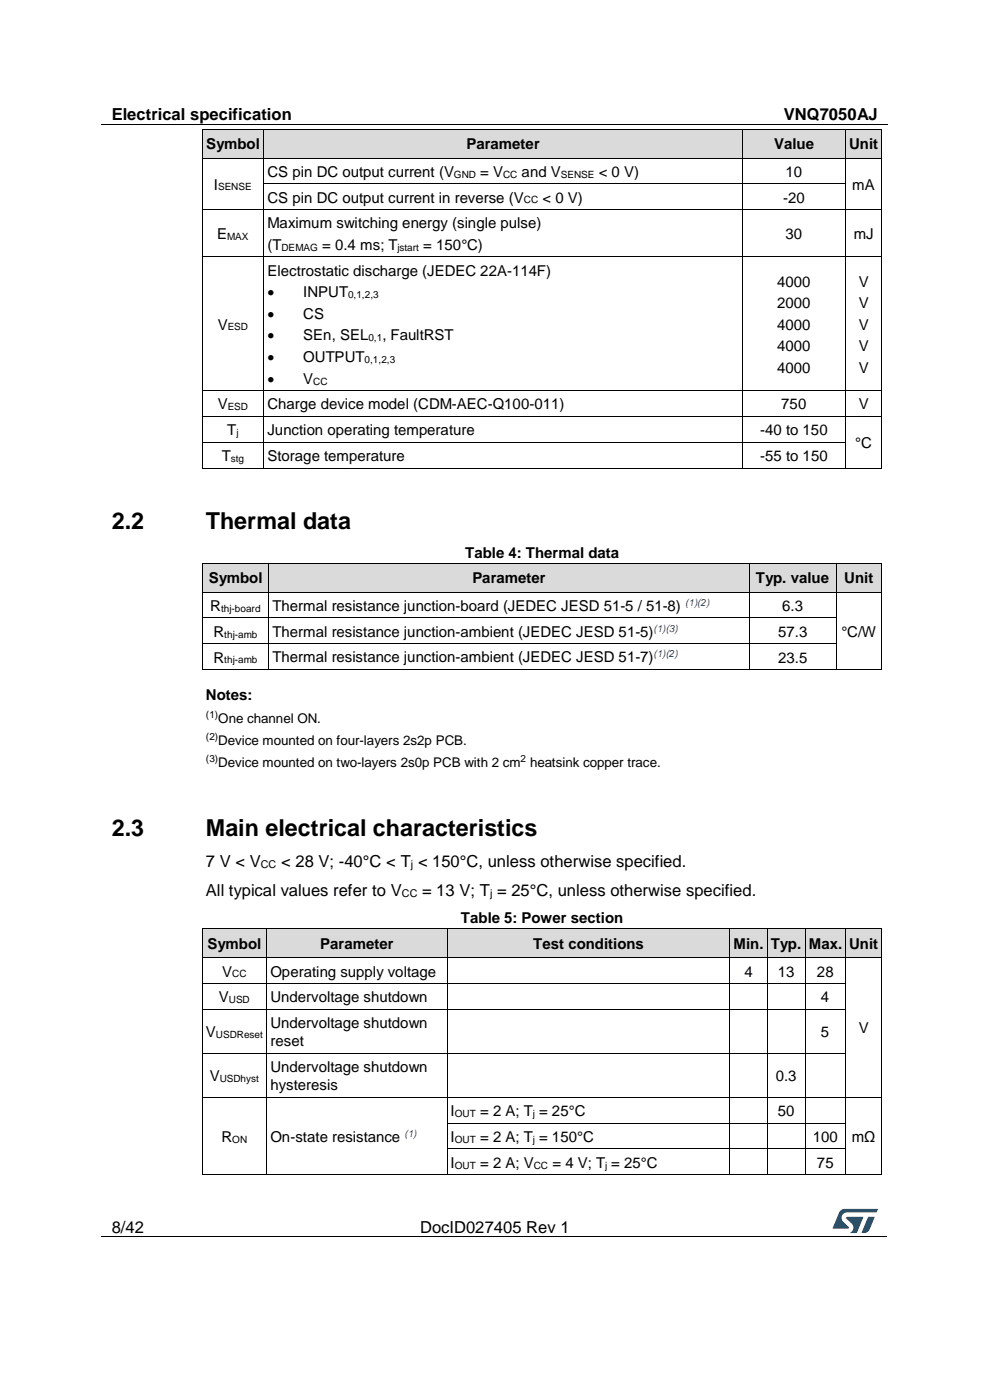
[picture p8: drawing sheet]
<svg xmlns="http://www.w3.org/2000/svg" width="210mm" height="297mm" viewBox="0 0 210 297" stroke-linecap="round" stroke-linejoin="round" font-family="sans-serif">
<path d="M21.5 26.5h166.7" fill="none" stroke="#000" stroke-width=".21"/>
<path d="M104.6 26.4h.2v.1h-.2z" fill="#000"/>
<g fill="#dadada">
<path d="M43 27.4h12.9v6h-12.9z" fill-rule="evenodd"/>
<path d="M56 27.4h101.4v6h-101.4z" fill-rule="evenodd"/>
<path d="M157.5 27.4h21.9v6h-21.9z" fill-rule="evenodd"/>
<path d="M179.4 27.4h7.6v6h-7.6z" fill-rule="evenodd"/>
</g>
<g fill="#dadada">
<path d="M43.7 27.4h11.5v6h-11.5z"/>
<path d="M56.7 27.4h100v6h-100z"/>
<path d="M158.2 27.4h20.4v6h-20.4z"/>
<path d="M180.1 27.4h6.2v6h-6.2z"/>
</g>
<g fill="#000">
<path d="M42.8 33.4h.2v.2h-.2zM42.8 38.9h.2v.2h-.2zM42.9 27.3l.1 .1zM43 33.4h.2v.2h-.2zM55.8 33.4h.2v.2h-.2zM55.8 38.9h.2v.2h-.2zM55.9 27.3l.1 .1zM56 33.4h.2v.2h-.2zM157.4 33.4h.1v.2h-.1zM157.4 38.9h.1v.2h-.1zM157.4 27.3l.1 .1zM157.5 33.4h.2v.2h-.2z"/>
<path d="M179.3 33.4h.2v.2h-.2zM179.3 38.9h.2v.2h-.2zM179.3 27.3l.1 .1zM179.5 33.4h.1v.2h-.1zM187 33.4h.2v.2h-.2zM187 38.9h.2v.2h-.2zM187 27.3l.1 .1zM42.8 44.4h.2v.1h-.2zM42.8 54.4h.2v.2h-.2zM55.8 44.4h.2v.1h-.2zM55.8 54.4h.2v.2h-.2zM157.4 44.4h.1v.1h-.1z"/>
<path d="M157.4 54.4h.1v.2h-.1zM179.3 44.4h.2v.1h-.2zM179.3 54.4h.2v.2h-.2zM187 44.4h.2v.1h-.2zM187 54.4h.2v.2h-.2zM42.8 82.8h.2v.2h-.2zM42.8 88.3h.2v.1h-.2zM42.8 93.8h.2v.1h-.2zM42.8 99.2h.2v.2h-.2zM55.8 82.8h.2v.2h-.2zM55.8 88.3h.2v.1h-.2zM55.8 93.8h.2v.1h-.2z"/>
<path d="M55.8 99.2h.2v.2h-.2zM157.4 82.8h.1v.2h-.1zM157.4 88.3h.1v.1h-.1zM157.4 93.8h.1v.1h-.1zM157.4 99.2h.1v.2h-.1zM179.3 82.8h.2v.2h-.2zM179.3 88.3h.2v.1h-.2zM179.3 93.8h.2v.1h-.2zM179.3 99.2h.2v.2h-.2zM187 82.8h.2v.2h-.2zM187 88.3h.2v.1h-.2zM187 93.8h.2v.1h-.2z"/>
<path d="M187 99.2h.2v.2h-.2z"/>
</g>
<g fill="none" stroke="#000" stroke-width=".21">
<path d="M42.9 27.4v6M42.9 33.6v5.3M42.9 39.1v5.3M43 27.4h12.9M43.2 33.5h12.6M55.9 27.4v6M55.9 33.6v5.3M55.9 39.1v5.3M56 27.4h101.4M56 39h101.4M56.2 33.5h101.2M157.4 27.4v6"/>
<path d="M157.4 33.6v5.3M157.4 39.1v5.3M157.5 27.4h21.8M157.5 39h21.8M157.7 33.5h21.6M179.4 27.4v6M179.4 33.6v5.3M179.4 39.1v5.3M179.4 27.4h7.6M179.6 33.5h7.4M187.1 27.4v6M187.1 33.6v5.3"/>
<path d="M187.1 39.1v5.3M42.9 44.5v9.9M42.9 54.6v28.2M43 44.5h12.8M43 54.5h12.8M55.9 44.5v9.9M55.9 54.6v28.2M56 44.5h101.4M56 54.5h101.4M157.4 44.5v9.9M157.4 54.6v28.2M157.5 44.5h21.8"/>
<path d="M157.5 54.5h21.8M179.4 44.5v9.9M179.4 54.6v28.2M179.5 44.5h7.5M179.5 54.5h7.5M187.1 44.5v9.9M187.1 54.6v28.2M42.9 83v5.3M42.9 88.4v5.4M42.9 93.9v5.3M43 82.9h12.8M43 88.3h12.8"/>
<path d="M43 93.9h12.8M43 99.3h12.8M55.9 83v5.3M55.9 88.4v5.4M55.9 93.9v5.3M56 82.9h101.4M56 88.3h101.4M56 93.9h101.4M56 99.3h101.4M157.4 83v5.3M157.4 88.4v5.4M157.4 93.9v5.3"/>
<path d="M157.5 82.9h21.8M157.5 88.3h21.8M157.5 93.9h21.8M157.5 99.3h21.8M179.4 83v5.3M179.4 88.4v5.4M179.4 93.9v5.3M179.5 82.9h7.5M179.5 88.3h7.5M179.5 99.3h7.5M187.1 83v5.3M187.1 88.4v5.4"/>
<path d="M187.1 93.9v5.3"/>
</g>
<g fill="#dadada">
<path d="M43 119.6h14v6h-14z" fill-rule="evenodd"/>
<path d="M57.1 119.6h101.8v6h-101.8z" fill-rule="evenodd"/>
<path d="M159 119.6h18.4v6h-18.4z" fill-rule="evenodd"/>
<path d="M177.4 119.6h9.6v6h-9.6z" fill-rule="evenodd"/>
</g>
<g fill="#dadada">
<path d="M43.7 119.6h12.6v6h-12.6z"/>
<path d="M57.8 119.6h100.4v6h-100.4z"/>
<path d="M159.7 119.6h16.9v6h-16.9z"/>
<path d="M178.1 119.6h8.2v6h-8.2z"/>
</g>
<g fill="#000">
<path d="M42.9 119.5h.1zM57 119.5h.1zM158.9 119.5h.1zM177.3 119.5h.1zM187 119.5h.1zM42.8 125.6h.2v.1h-.2zM42.8 131h.2v.2h-.2zM42.8 136.5h.2v.2h-.2zM43 125.6h.2v.1h-.2zM56.9 125.6h.2v.1h-.2zM56.9 131h.2v.2h-.2zM56.9 136.5h.2v.2h-.2z"/>
<path d="M57.1 125.6h.2v.1h-.2zM158.8 125.6h.2v.1h-.2zM158.8 131h.2v.2h-.2zM158.8 136.5h.2v.2h-.2zM159 125.6h.2v.1h-.2zM177.3 125.6h.2v.1h-.2zM177.3 131h.2v.2h-.2zM177.3 136.5h.2v.2h-.2zM177.5 125.6h.1v.1h-.1zM187 125.6h.2v.1h-.2zM187 131h.2v.2h-.2zM187 136.5h.2v.2h-.2z"/>
<path d="M42.8 142h.2v.2h-.2zM56.9 142h.2v.2h-.2zM158.8 142h.2v.2h-.2zM177.3 142h.2v.2h-.2zM187 142h.2v.2h-.2z"/>
</g>
<g fill="none" stroke="#000" stroke-width=".21">
<path d="M42.9 119.5v6.1M43 119.5h14M57 119.5v6.1M57.1 119.5h101.8M158.9 119.5v6.1M159 119.5h18.3M177.4 119.5v6.1M177.4 119.5h9.6M187.1 119.5v6.1M42.9 125.7v5.3M42.9 131.2v5.3M42.9 136.7v5.3"/>
<path d="M43 131.1h13.9M43 136.6h13.9M43.2 125.6h13.7M57 125.7v5.3M57 131.2v5.3M57 136.7v5.3M57.1 131.1h101.7M57.1 136.6h101.7M57.3 125.6h101.5M158.9 125.7v5.3M158.9 131.2v5.3M158.9 136.7v5.3"/>
<path d="M159 131.1h18.3M159 136.6h18.3M159.2 125.6h18.1M177.4 125.7v5.3M177.4 131.2v5.3M177.4 136.7v5.3M177.6 125.6h9.4M187.1 125.7v5.3M187.1 131.2v5.3M187.1 136.7v5.3M43 142.1h13.9M57.1 142.1h101.7"/>
<path d="M159 142.1h18.3M177.5 142.1h9.5"/>
</g>
<g fill="#dadada">
<path d="M43 197.1h13.6v6h-13.6z" fill-rule="evenodd"/>
<path d="M56.6 197.1h38.2v6h-38.2z" fill-rule="evenodd"/>
<path d="M94.9 197.1h59.9v6h-59.9z" fill-rule="evenodd"/>
<path d="M154.9 197.1h7.8v6h-7.8z" fill-rule="evenodd"/>
<path d="M162.8 197.1h8v6h-8z" fill-rule="evenodd"/>
<path d="M170.8 197.1h8.6v6h-8.6z" fill-rule="evenodd"/>
<path d="M179.4 197.1h7.6v6h-7.6z" fill-rule="evenodd"/>
</g>
<g fill="#dadada">
<path d="M43.7 197.1h12.1v6h-12.1z"/>
<path d="M57.4 197.1h36.7v6h-36.7z"/>
<path d="M95.6 197.1h58.5v6h-58.5z"/>
<path d="M155.6 197.1h6.4v6h-6.4z"/>
<path d="M163.5 197.1h6.6v6h-6.6z"/>
<path d="M171.6 197.1h7v6h-7z"/>
<path d="M180.1 197.1h6.2v6h-6.2z"/>
</g>
<g fill="#000">
<path d="M42.9 197l.1 .1zM56.5 197l.1 .1zM94.8 197l.1 .1zM154.8 197l.1 .1zM162.7 197l.1 .1zM170.7 197l.1 .1zM179.3 197l.1 .1zM187 197l.1 .1zM42.8 203.1h.2v.1h-.2zM42.8 208.6h.2v.1h-.2zM42.8 214h.2v.2h-.2zM43 203.1h.2v.1h-.2z"/>
<path d="M56.5 203.1h.1v.1h-.1zM56.5 208.6h.1v.1h-.1zM56.5 214h.1v.2h-.1zM56.6 203.1h.2v.1h-.2zM94.7 203.1h.2v.1h-.2zM94.7 208.6h.2v.1h-.2zM94.7 214h.2v.2h-.2zM94.9 203.1h.2v.1h-.2zM154.8 203.1h.1v.1h-.1zM154.8 208.6h.1v.1h-.1zM154.8 214h.1v.2h-.1zM154.9 203.1h.2v.1h-.2z"/>
<path d="M162.6 203.1h.2v.1h-.2zM162.6 208.6h.2v.1h-.2zM162.6 214h.2v.2h-.2zM162.8 203.1h.2v.1h-.2zM170.7 203.1h.2v.1h-.2zM170.7 208.6h.2v.1h-.2zM170.7 214h.2v.2h-.2zM170.9 203.1h.1v.1h-.1zM179.3 203.1h.2v.1h-.2zM179.3 208.6h.2v.1h-.2zM179.3 214h.2v.2h-.2zM179.5 203.1h.1v.1h-.1z"/>
<path d="M187 203.1h.2v.1h-.2zM187 208.6h.2v.1h-.2zM187 214h.2v.2h-.2zM42.8 223.4h.2v.2h-.2zM42.8 232.7h.2v.2h-.2zM42.8 238.2h.2v.2h-.2zM56.5 223.4h.1v.2h-.1zM56.5 232.7h.1v.2h-.1zM56.5 238.2h.1v.2h-.1zM94.7 223.4h.2v.2h-.2zM94.7 232.7h.2v.2h-.2zM94.7 238.2h.2v.2h-.2z"/>
<path d="M154.8 223.4h.1v.2h-.1zM154.8 232.7h.1v.2h-.1zM154.8 238.2h.1v.2h-.1zM162.6 223.4h.2v.2h-.2zM162.6 232.7h.2v.2h-.2zM162.6 238.2h.2v.2h-.2zM170.7 223.4h.2v.2h-.2zM170.7 232.7h.2v.2h-.2zM170.7 238.2h.2v.2h-.2zM179.3 223.4h.2v.2h-.2zM179.3 232.7h.2v.2h-.2zM179.3 238.2h.2v.2h-.2z"/>
<path d="M187 223.4h.2v.2h-.2zM187 232.7h.2v.2h-.2zM187 238.2h.2v.2h-.2zM42.8 243.7h.2v.1h-.2zM42.8 249.1h.2v.2h-.2zM56.5 243.7h.1v.1h-.1zM56.5 249.1h.1v.2h-.1zM94.7 243.7h.2v.1h-.2zM94.7 249.1h.2v.2h-.2zM154.8 243.7h.1v.1h-.1zM154.8 249.1h.1v.2h-.1zM162.6 243.7h.2v.1h-.2z"/>
<path d="M162.6 249.1h.2v.2h-.2zM170.7 243.7h.2v.1h-.2zM170.7 249.1h.2v.2h-.2zM179.3 243.7h.2v.1h-.2zM179.3 249.1h.2v.2h-.2zM187 243.7h.2v.1h-.2zM187 249.1h.2v.2h-.2zM61.6 262.3h.1v.2h-.1zM148 262.3h.1v.2h-.1z"/>
</g>
<g fill="none" stroke="#000" stroke-width=".21">
<path d="M42.9 197.1v6M43 197.1h13.5M56.6 197.1v6M56.6 197.1h38.2M94.8 197.1v6M94.9 197.1h59.9M154.9 197.1v6M154.9 197.1h7.8M162.7 197.1v6M162.8 197.1h7.9M170.8 197.1v6M170.8 197.1h8.5"/>
<path d="M179.4 197.1v6M179.4 197.1h7.6M187.1 197.1v6M42.9 203.2v5.4M42.9 208.7v5.3M42.9 214.2v9.2M43 208.7h13.5M43 214.1h13.5M43.2 203.2h13.3M56.6 203.2v5.4M56.6 208.7v5.3M56.6 214.2v9.2"/>
<path d="M56.6 208.7h38.1M56.6 214.1h38.1M56.8 203.2h37.9M94.8 203.2v5.4M94.8 208.7v5.3M94.8 214.2v9.2M94.9 208.7h59.9M94.9 214.1h59.9M95.1 203.2h59.7M154.9 203.2v5.4M154.9 208.7v5.3M154.9 214.2v9.2"/>
<path d="M154.9 208.7h7.7M154.9 214.1h7.7M155.1 203.2h7.5M162.7 203.2v5.4M162.7 208.7v5.3M162.7 214.2v9.2M162.8 208.7h7.9M162.8 214.1h7.9M163 203.2h7.7M170.8 203.2v5.4M170.8 208.7v5.3M170.8 214.2v9.2"/>
<path d="M170.9 208.7h8.4M170.9 214.1h8.4M171 203.2h8.3M179.4 203.2v5.4M179.4 208.7v5.3M179.4 214.2v9.2M179.6 203.2h7.4M187.1 203.2v5.4M187.1 208.7v5.3M187.1 214.2v9.2M42.9 223.6v9.1M42.9 232.9v5.3"/>
<path d="M42.9 238.4v5.3M43 223.5h13.5M43 232.8h13.5M56.6 223.6v9.1M56.6 232.9v5.3M56.6 238.4v5.3M56.6 223.5h38.1M56.6 232.8h38.1M94.8 223.6v9.1M94.8 232.9v5.3M94.8 238.4v5.3M94.9 223.5h59.9"/>
<path d="M94.9 232.8h59.9M94.9 238.3h59.9M154.9 223.6v9.1M154.9 232.9v5.3M154.9 238.4v5.3M154.9 223.5h7.7M154.9 232.8h7.7M154.9 238.3h7.7M162.7 223.6v9.1M162.7 232.9v5.3M162.7 238.4v5.3M162.8 223.5h7.9"/>
<path d="M162.8 232.8h7.9M162.8 238.3h7.9M170.8 223.6v9.1M170.8 232.9v5.3M170.8 238.4v5.3M170.9 223.5h8.4M170.9 232.8h8.4M170.9 238.3h8.4M179.4 223.6v9.1M179.4 232.9v5.3M179.4 238.4v5.3M179.5 232.8h7.5"/>
<path d="M187.1 223.6v9.1M187.1 232.9v5.3M187.1 238.4v5.3M42.9 243.8v5.3M43 249.2h13.5M56.6 243.8v5.3M56.6 249.2h38.1M94.8 243.8v5.3M94.9 243.8h59.9M94.9 249.2h59.9M154.9 243.8v5.3M154.9 243.8h7.7"/>
<path d="M154.9 249.2h7.7M162.7 243.8v5.3M162.8 243.8h7.9M162.8 249.2h7.9M170.8 243.8v5.3M170.9 243.8h8.4M170.9 249.2h8.4M179.4 243.8v5.3M179.5 249.2h7.5M187.1 243.8v5.3M21.5 262.4h166.7"/>
</g>
<g fill="#005288">
<path d="M178.2 256.9l.6-.4h.4h7l-.3 .7h-6.1a1.18 1.18 0 0 0-1.2 .7 1.18 1.18 0 0 0 .2 1.3l1.2 1.1v.3h-3.3z"/>
<path d="M184.2 258.2h1.3l-1 2.6a1.31 1.31 0 0 1-1.7 .7z"/>
<path d="M179.6 258.2h3.5l-1.4 3.4h-1.4a1.29 1.29 0 0 0 .4-2l-1.1-1z"/>
</g>
<g font-size="5">
<text x="23.7" y="112.3">2.2</text>
<text x="43.7" y="112.3">Thermal data</text>
<text x="23.7" y="177.4">2.3</text>
<text x="43.7" y="177.4">Main electrical characteristics</text>
</g>
<g font-size="3.5">
<text x="23.7" y="25.5">Electrical specification</text>
<text x="166.3" y="25.5">VNQ7050AJ</text>
<text x="43.7" y="183.9">7 V &lt; V</text>
<text x="59.6" y="183.9">&lt; 28 V; -40°C &lt; T &lt; 150°C, unless otherwise specified.</text>
<text x="43.7" y="190.1">All typical values refer to V</text>
<text x="89.5" y="190.1">= 13 V; T = 25°C, unless otherwise specified.</text>
<text x="23.7" y="261.5">8/42</text>
<text x="89.1" y="261.5">DocID027405 Rev 1</text>
</g>
<g font-size="3.2">
<text x="43.7" y="31.6">Symbol</text>
<text x="98.9" y="31.6">Parameter</text>
<text x="164.2" y="31.6">Value</text>
<text x="180.1" y="31.6">Unit</text>
<text x="45.4" y="40.2">I</text>
<text x="56.7" y="37.5">CS pin DC output current (V</text>
<text x="101.9" y="37.5">= V</text>
<text x="110.7" y="37.5">and V</text>
<text x="127" y="37.5">&lt; 0 V)</text>
<text x="166.6" y="37.5">10</text>
<text x="180.8" y="40.2">mA</text>
<text x="56.7" y="43">CS pin DC output current in reverse (V</text>
<text x="115.1" y="43">&lt; 0 V)</text>
<text x="166.1" y="43">-20</text>
<text x="46.1" y="50.7">E</text>
<text x="56.7" y="48.4">Maximum switching energy (single pulse)</text>
<text x="56.7" y="53">(T</text>
<text x="68.3" y="53">= 0.4 ms; T</text>
<text x="89.8" y="53">= 150°C)</text>
<text x="166.6" y="50.7">30</text>
<text x="181.1" y="50.7">mJ</text>
<text x="56.7" y="58.5">Electrostatic discharge (JEDEC 22A-114F)</text>
<text x="56.7" y="63.1">•</text>
<text x="64.3" y="63.1">INPUT</text>
<text x="164.8" y="60.8">4000</text>
<text x="164.8" y="65.4">2000</text>
<text x="182.2" y="60.8">V</text>
<text x="182.2" y="65.4">V</text>
<text x="46.2" y="69.9">V</text>
<text x="56.7" y="67.6">•</text>
<text x="64.3" y="67.6">CS</text>
<text x="164.8" y="69.9">4000</text>
<text x="182.2" y="69.9">V</text>
<text x="56.7" y="72.2">•</text>
<text x="56.7" y="76.8">•</text>
<text x="64.3" y="72.2">SEn, SEL</text>
<text x="64.3" y="76.8">OUTPUT</text>
<text x="81.1" y="72.2">, FaultRST</text>
<text x="164.8" y="74.5">4000</text>
<text x="182.2" y="74.5">V</text>
<text x="56.7" y="81.4">•</text>
<text x="64.3" y="81.4">V</text>
<text x="164.8" y="79.1">4000</text>
<text x="182.2" y="79.1">V</text>
<text x="46.2" y="86.9">V</text>
<text x="56.7" y="86.9">Charge device model (CDM-AEC-Q100-011)</text>
<text x="165.7" y="86.9">750</text>
<text x="182.2" y="86.9">V</text>
<text x="48.2" y="92.4">T</text>
<text x="56.7" y="92.4">Junction operating temperature</text>
<text x="161.2" y="92.4">-40 to 150</text>
<text x="181.4" y="95.1">°C</text>
<text x="47" y="97.8">T</text>
<text x="56.7" y="97.8">Storage temperature</text>
<text x="161.2" y="97.8">-55 to 150</text>
<text x="98.7" y="118.4">Table 4: Thermal data</text>
<text x="44.3" y="123.7">Symbol</text>
<text x="100.2" y="123.7">Parameter</text>
<text x="160.4" y="123.7">Typ. value</text>
<text x="179.1" y="123.7">Unit</text>
<text x="44.6" y="129.6">R</text>
<text x="57.8" y="129.6">Thermal resistance junction-board (JEDEC JESD 51-5 / 51-8)</text>
<text x="165.9" y="129.6">6.3</text>
<text x="45.3" y="135.1">R</text>
<text x="57.8" y="135.1">Thermal resistance junction-ambient (JEDEC JESD 51-5)</text>
<text x="165.1" y="135.1">57.3</text>
<text x="178.5" y="135.1">°C/W</text>
<text x="45.3" y="140.6">R</text>
<text x="57.8" y="140.5">Thermal resistance junction-ambient (JEDEC JESD 51-7)</text>
<text x="165.1" y="140.6">23.5</text>
<text x="43.7" y="148.6">Notes:</text>
<text x="97.8" y="195.9">Table 5: Power section</text>
<text x="44" y="201.3">Symbol</text>
<text x="67.9" y="201.3">Parameter</text>
<text x="113.1" y="201.3">Test conditions</text>
<text x="155.6" y="201.3">Min.</text>
<text x="163.5" y="201.3">Typ.</text>
<text x="171.6" y="201.3">Max.</text>
<text x="180.1" y="201.3">Unit</text>
<text x="47.2" y="207.2">V</text>
<text x="57.4" y="207.2">Operating supply voltage</text>
<text x="157.9" y="207.2">4</text>
<text x="165" y="207.2">13</text>
<text x="173.3" y="207.2">28</text>
<text x="46.4" y="212.6">V</text>
<text x="57.4" y="212.6">Undervoltage shutdown</text>
<text x="174.2" y="212.6">4</text>
<text x="43.7" y="220">V</text>
<text x="57.4" y="218.1">Undervoltage shutdown</text>
<text x="57.4" y="222">reset</text>
<text x="174.2" y="220">5</text>
<text x="182.2" y="219.2">V</text>
<text x="57.4" y="227.5">Undervoltage shutdown</text>
<text x="44.5" y="229.4">V</text>
<text x="57.4" y="231.3">hysteresis</text>
<text x="164.5" y="229.4">0.3</text>
<text x="95.6" y="236.8">I</text>
<text x="101.9" y="236.8">= 2 A; T = 25°C</text>
<text x="165" y="236.8">50</text>
<text x="47" y="242.3">R</text>
<text x="57.4" y="242.2">On-state resistance</text>
<text x="95.6" y="242.3">I</text>
<text x="101.9" y="242.3">= 2 A; T = 150°C</text>
<text x="172.4" y="242.3">100</text>
<text x="180.7" y="242.3">mΩ</text>
<text x="95.6" y="247.7">I</text>
<text x="101.9" y="247.7">= 2 A; V</text>
<text x="117.2" y="247.7">= 4 V; T = 25°C</text>
<text x="173.3" y="247.7">75</text>
</g>
<g font-size="2.8">
<text x="46.3" y="153.4">One channel ON.</text>
<text x="46.3" y="158.1">Device mounted on four-layers 2s2p PCB.</text>
<text x="46.3" y="162.8">Device mounted on two-layers 2s0p PCB with 2 cm</text>
<text x="112.4" y="162.8">heatsink copper trace.</text>
</g>
<g font-size="2.3">
<text x="55.3" y="184.1">CC</text>
<text x="87.2" y="184.1">j</text>
<text x="85.2" y="190.2">CC</text>
<text x="104" y="190.2">j</text>
</g>
<g font-size="2.1">
<text x="46.3" y="40.4">SENSE</text>
<text x="96.3" y="37.7">GND</text>
<text x="106.7" y="37.7">CC</text>
<text x="119" y="37.7">SENSE</text>
<text x="111.1" y="43.1">CC</text>
<text x="48.2" y="50.9">MAX</text>
<text x="59.7" y="53.2">DEMAG</text>
<text x="84.3" y="53.2">jstart</text>
<text x="73.8" y="63.2">0,1,2,3</text>
<text x="48.3" y="70.1">ESD</text>
<text x="77.3" y="77">0,1,2,3</text>
<text x="78.1" y="72.4">0,1</text>
<text x="66.5" y="81.6">CC</text>
<text x="48.3" y="87">ESD</text>
<text x="50.2" y="92.5">j</text>
<text x="48.9" y="98">stg</text>
<text x="46.9" y="129.8">thj-board</text>
<text x="47.6" y="135.3">thj-amb</text>
<text x="47.6" y="140.8">thj-amb</text>
<text x="43.7" y="152.4">(1)</text>
<text x="43.7" y="157.1">(2)</text>
<text x="43.7" y="161.8">(3)</text>
<text x="110.4" y="161.8">2</text>
<text x="49.3" y="207.3">CC</text>
<text x="48.6" y="212.8">USD</text>
<text x="45.8" y="220.2">USDReset</text>
<text x="46.6" y="229.6">USDhyst</text>
<text x="96.5" y="237">OUT</text>
<text x="113" y="237">j</text>
<text x="49.3" y="242.4">ON</text>
<text x="96.5" y="242.4">OUT</text>
<text x="113" y="242.4">j</text>
<text x="96.5" y="247.9">OUT</text>
<text x="113.2" y="247.9">CC</text>
<text x="128.4" y="247.9">j</text>
</g>
<g font-size="2.1" fill="#00f">
<text x="145.3" y="128.5">(1)(2)</text>
<text x="138.6" y="134">(1)(3)</text>
<text x="138.6" y="139.5">(1)(2)</text>
<text x="85.8" y="241.2">(1)</text>
</g>
</svg>
